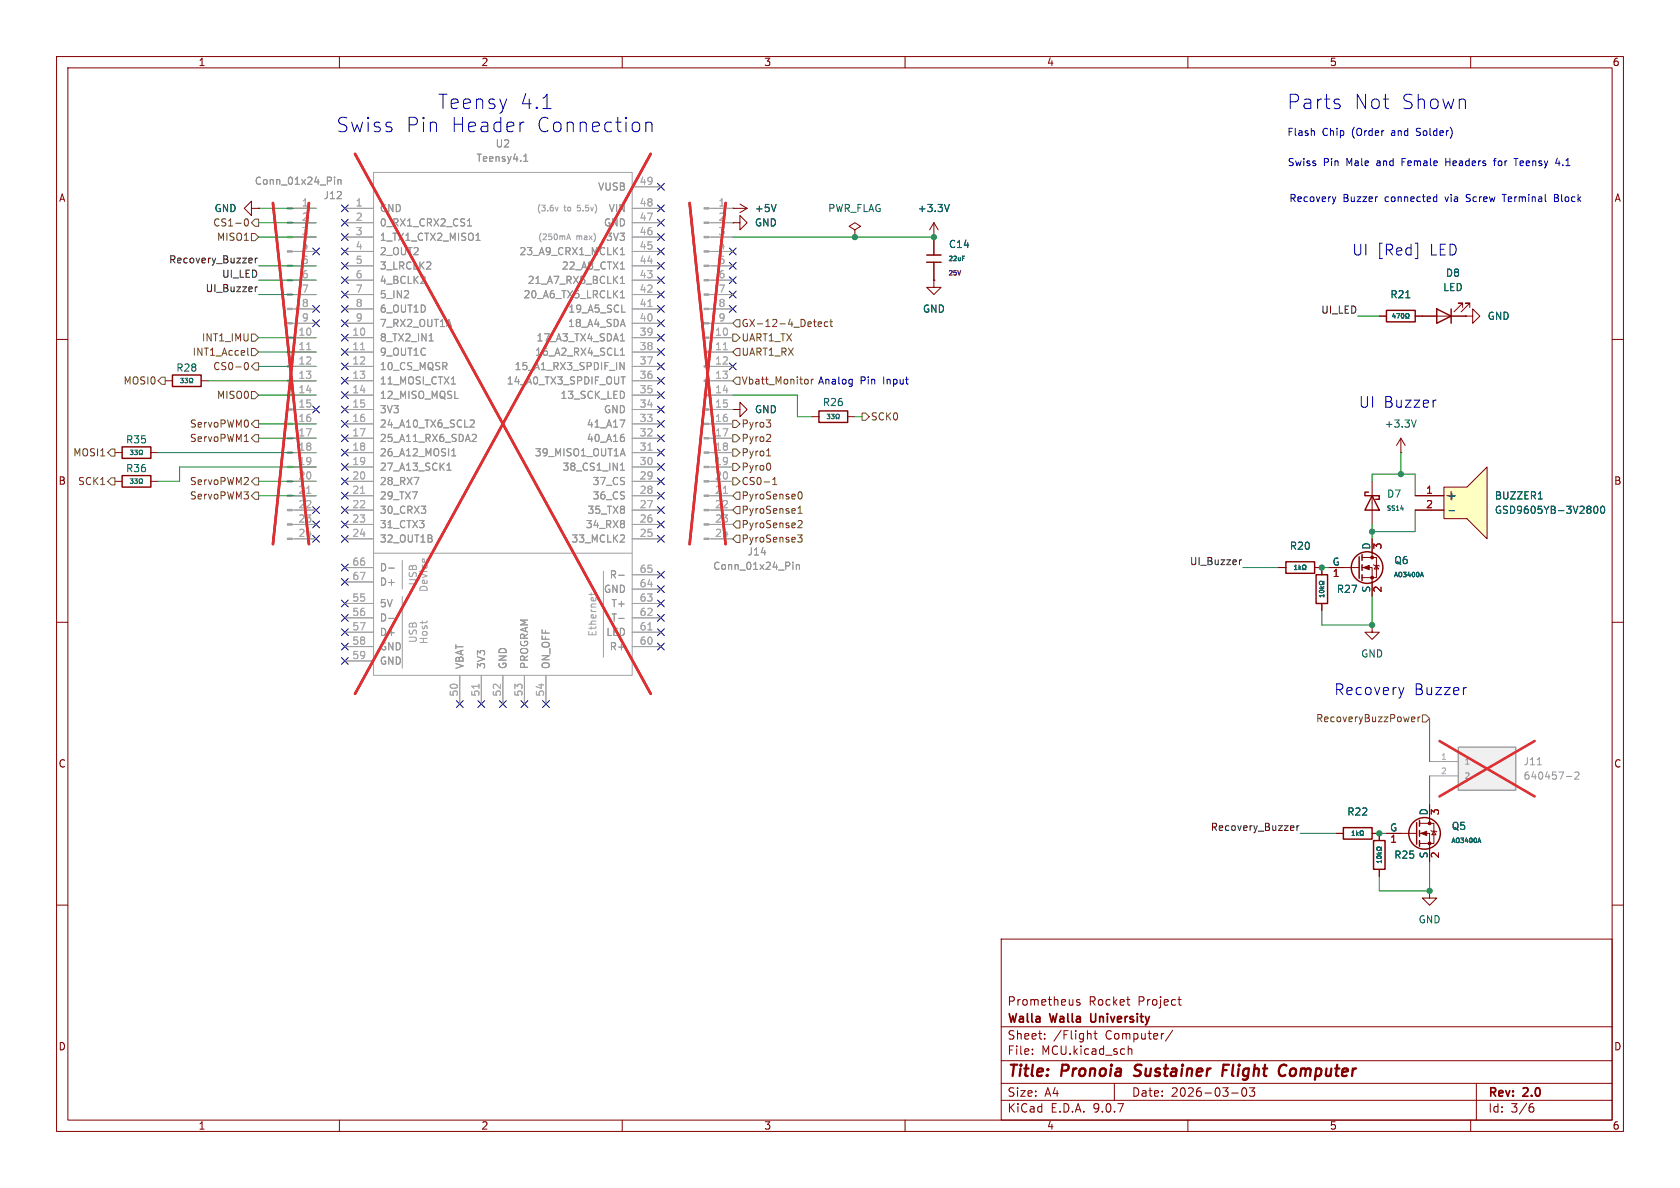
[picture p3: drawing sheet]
<svg xmlns="http://www.w3.org/2000/svg" width="297mm" height="210mm" viewBox="0 0 297 210" stroke-linecap="round" stroke-linejoin="round" font-family="sans-serif">
<g fill="none" stroke="#840000" stroke-width=".18">
<path d="M10 10h277v190h-277zM12 12h273v186h-273zM60 10v2M110 10v2M160 10v2M210 10v2M260 10v2M165.1 39.4l-.8 1.2M165.1 39.4l.8 1.2M165.1 39.4v5.7M165.1 49.5v1.3h1.3l-1.3 1.3-1.3-1.3h1.3M165.1 49.5h.1"/>
<path d="M165.1 41.9h.1M165.1 46.4v3.1M243.8 55.9h1.3M250.2 55.9h8.9M258.6 54.4v-.8h-.8h.8l-1.6 1.5M259.1 55.9h1.2v-1.3l1.3 1.3-1.3 1.3v-1.3M259.1 55.9h.1M259.8 54.4v-.8h-.7h.7l-1.5 1.5M10 60h2M29.2 67.3h1.3M35.6 67.3h1.2M143.5 73.7h1.3"/>
<path d="M149.9 73.7h1.2M285 60h2M20.3 80h1.3M26.7 80h1.2M242.6 85.1v7.6M10 110h2M242.6 110.5v1.3h1.2l-1.2 1.2-1.3-1.2h1.3M242.6 110.5h.1M285 110h2M10 160h2M177 166h108v32h-108zM190.9 176.8l-.4-.1-.2 .2 .1 .2 .5 .2v.3h-.6"/>
<path d="M199.2 176.7h.5M199.6 177.7h.1M208.2 176.7h.6M208.5 176.2v1.3l.3 .2M285 160h2M60 198v2M110 198v2M160 198v2M177 194.5h108M177 191.5h108M177 187.5h108M177 181.5h108"/>
<path d="M182.5 186.3v.1M182.5 185.5v.1M184.7 183.6v.1M184.7 182.8v.1M192.5 182.7h.2l.2 .2v.8M193.4 182.7h.6M193.6 182.2v1.3l.4 .2M197 191.5v3M199.5 184.9v1.5M199.5 185.5l.2-.1 .3 .1 .1 .9M207.3 182.1l-1.3 2M210 198v2"/>
<path d="M217.7 193.2h1.2M219.7 192.4a.81 .81 0 0 0 .3 1.4l.2-.1 .2-.5-.2-.8M221.8 192.3l-.5 .6 .4 .1v.7l-.2 .1h-.4l-.2-.1M260 198v2M261 191.5v6.5M270.6 195.7h.4l.2 .3-.1 .5-.5 .1M271 195.1l-.4 .1"/>
</g>
<path d="M200.5 190.1l.2 .1M200.8 188.4l-.2 .4 .1 .2M216.2 189.2h.7M217.3 188.2h-1l-.2 2M227.2 190a.73 .73 0 0 1-.8 .1M227.4 188.4a.69 .69 0 0 0-1 .1" fill="none" stroke="#840000" stroke-width=".4"/>
<path d="M192.8 179.2l.1 1.3" fill="none" stroke="#840000" stroke-width=".3"/>
<g fill="#a1a1a1" stroke="#a1a1a1" stroke-width=".18">
<path d="M124.5 36.7h.8v.3h-.8z"/>
<path d="M124.5 39.2h.8v.3h-.8z"/>
<path d="M124.5 41.8h.8v.2h-.8z"/>
<path d="M124.5 44.3h.8v.3h-.8z"/>
<path d="M124.5 46.9h.8v.2h-.8z"/>
<path d="M124.5 49.4h.8v.3h-.8z"/>
<path d="M124.5 51.9h.8v.3h-.8z"/>
<path d="M124.5 54.5h.8v.2h-.8z"/>
<path d="M124.5 57h.8v.3h-.8z"/>
<path d="M124.5 59.6h.8v.2h-.8z"/>
<path d="M124.5 62.1h.8v.3h-.8z"/>
<path d="M124.5 64.6h.8v.3h-.8z"/>
<path d="M124.5 67.2h.8v.2h-.8z"/>
<path d="M124.5 69.7h.8v.3h-.8z"/>
<path d="M124.5 72.3h.8v.2h-.8z"/>
<path d="M124.5 74.8h.8v.3h-.8z"/>
<path d="M124.5 77.3h.8v.3h-.8z"/>
<path d="M124.5 79.9h.8v.2h-.8z"/>
<path d="M124.5 82.4h.8v.3h-.8z"/>
<path d="M124.5 85h.8v.2h-.8z"/>
<path d="M124.5 87.5h.8v.3h-.8z"/>
<path d="M124.5 90h.8v.3h-.8z"/>
<path d="M124.5 92.6h.8v.2h-.8z"/>
<path d="M124.5 95.1h.8v.3h-.8z"/>
<path d="M50.8 36.7h.9v.3h-.9z"/>
<path d="M50.8 39.2h.9v.3h-.9z"/>
<path d="M50.8 41.8h.9v.2h-.9z"/>
<path d="M50.8 44.3h.9v.3h-.9z"/>
<path d="M50.8 46.9h.9v.2h-.9z"/>
<path d="M50.8 49.4h.9v.3h-.9z"/>
<path d="M50.8 51.9h.9v.3h-.9z"/>
<path d="M50.8 54.5h.9v.2h-.9z"/>
<path d="M50.8 57h.9v.3h-.9z"/>
<path d="M50.8 59.6h.9v.2h-.9z"/>
<path d="M50.8 62.1h.9v.3h-.9z"/>
<path d="M50.8 64.6h.9v.3h-.9z"/>
<path d="M50.8 67.2h.9v.2h-.9z"/>
<path d="M50.8 69.7h.9v.3h-.9z"/>
<path d="M50.8 72.3h.9v.2h-.9z"/>
<path d="M50.8 74.8h.9v.3h-.9z"/>
<path d="M50.8 77.3h.9v.3h-.9z"/>
<path d="M50.8 79.9h.9v.2h-.9z"/>
<path d="M50.8 82.4h.9v.3h-.9z"/>
<path d="M50.8 85h.9v.2h-.9z"/>
<path d="M50.8 87.5h.9v.3h-.9z"/>
<path d="M50.8 90h.9v.3h-.9z"/>
<path d="M50.8 92.6h.9v.2h-.9z"/>
<path d="M50.8 95.1h.9v.3h-.9z"/>
</g>
<g fill="none" stroke="#a1a1a1" stroke-width=".18">
<path d="M51.7 36.8h4.2M51.7 39.4h4.2M61 36.8h5M61 39.4h5M66 30.5h45.8v88.9h-45.8zM98.7 36.6l-.3 .7M111.8 36.8h5M111.8 39.4h5M111.8 33h5M125.3 36.8h4.2M125.3 39.4h4.2M51.7 41.9h4.2"/>
<path d="M51.7 44.5h4.2M51.7 47h4.2M51.7 49.5h4.2M51.7 52.1h4.2M51.7 54.6h4.2M51.7 57.2h4.2M51.7 59.7h4.2M61 41.9h5M61 44.5h5M61 47h5M61 49.5h5M61 52.1h5"/>
<path d="M61 54.6h5M61 57.2h5M61 59.7h5M100.2 42.4l.3-1 .4 1M100.3 42.1h.5M111.8 41.9h5M111.8 44.5h5M111.8 47h5M111.8 49.5h5M111.8 52.1h5M111.8 54.6h5M111.8 57.2h5"/>
<path d="M111.8 59.7h5M125.3 41.9h4.2M125.3 44.5h4.2M125.3 47h4.2M125.3 49.5h4.2M125.3 52.1h4.2M125.3 54.6h4.2M125.3 57.2h4.2M125.3 59.7h4.2M51.7 62.2h4.2M51.7 64.8h4.2M51.7 67.3h4.2"/>
<path d="M51.7 69.9h4.2M51.7 72.4h4.2M51.7 74.9h4.2M51.7 77.5h4.2M61 62.2h5M61 64.8h5M61 67.3h5M61 69.9h5M61 72.4h5M61 74.9h5M61 77.5h5M111.8 62.2h5"/>
<path d="M111.8 64.8h5M111.8 67.3h5M111.8 69.9h5M111.8 72.4h5M111.8 74.9h5M111.8 77.5h5M125.3 62.2h4.2M125.3 64.8h4.2M125.3 67.3h4.2M125.3 69.9h4.2M125.3 72.4h4.2M125.3 74.9h4.2"/>
<path d="M125.3 77.5h4.2M51.7 80h4.2M51.7 82.6h4.2M51.7 85.1h4.2M51.7 87.6h4.2M51.7 90.2h4.2M51.7 92.7h4.2M51.7 95.3h4.2M61 80h5M61 82.6h5M61 85.1h5M61 87.6h5"/>
<path d="M61 90.2h5M61 92.7h5M61 95.3h5M66 97.8h45.8M71.1 99.1v5M74.7 98.8h.3l.1 .6M111.8 80h5M111.8 82.6h5M111.8 85.1h5M111.8 87.6h5M111.8 90.2h5M111.8 92.7h5"/>
<path d="M111.8 95.3h5M125.3 80h4.2M125.3 82.6h4.2M125.3 85.1h4.2M125.3 87.6h4.2M125.3 90.2h4.2M125.3 92.7h4.2M125.3 95.3h4.2M61 100.3h5M61 102.9h5M61 106.7h5M61 109.2h5"/>
<path d="M61 111.8h5M61 114.3h5M61 116.8h5M71.1 105.4v12.7M81.3 119.4v5.1M85.1 119.4v5.1M88.9 119.4v5.1M92.7 119.4v5.1M96.5 119.4v5.1M104.5 104.8v.5M105.4 104.8l-.2 .3h-1.1M106.7 101v15.2"/>
<path d="M111.8 106.7h5M111.8 109.2h5M111.8 111.8h5M111.8 114.3h5M111.8 101.6h5M111.8 104.1h5"/>
</g>
<path d="M114.5 54.2h.8M54.2 61.8h.7M63.7 61.8h.8M114.5 79.6h.8M127.9 61.8h.7M54.2 87.2h.7M63.7 87.2h.8M127.9 87.2h.7M114.5 111.3h.8M84.7 121v.7" fill="none" stroke="#aaa" stroke-width=".18"/>
<g fill="none" stroke="#989898" stroke-width=".18">
<path d="M59.1 31.3v.1M59.1 31.7v.9M59.7 31.7v.9M59.7 31.9l.2-.2 .3 .1 .1 .8M82.6 39.9h.8M82.8 39l.2-.3v1.2M92.6 28.5h.7M92.6 27.6l.4-.4v1.3M84.1 42.5h.8M109.7 45h.7M109.7 44.1l.3-.3v1.2M109.7 49.2l.3-.4v1.3"/>
<path d="M109.7 51.7l.3-.3v1.2M109.7 47.6h.7M109.7 50.1h.7M109.7 52.6h.7M109.9 55.2h.6M109.9 59.2l.1-.2v1.3M75.9 60.3h.7M79.8 67.9h.7M79.9 79.7l.3-.4v1.3M83.3 74.2l.4 .1 .1 .3-.7 .9h.7M83.7 76.8h.4l.1 .3-.8 .9h.8M109.6 64.1l.7 1.2v-1.2"/>
<path d="M109.6 74.2h.9l-.6 1.3M109.7 60.3h.7M109.7 61.9l.3-.4v1.3M109.7 62.8h.7M109.8 66.6h.7M110.1 79.3l.4 1.3M110.3 77.3l.1 .2-.1 .5M73.2 84.4h.9l-.6 1.3M79 83.1h.7M79 82.2l.4-.3v1.2M79.9 80.6h.7M109.7 83.1h.7"/>
<path d="M109.7 82.2l.3-.3v1.2M109.8 80.2h.6M110.3 94.6l.1 .2-.1 .3-.7 .7h.8M140.2 99.4v.1M140.2 99.8v.9M140.8 99.8v.9M140.8 99.9l.2-.1 .3 .1v.8M68.7 100.4h1M68.7 109.3h1M109.4 109.3h.9M109.4 101.7h.9"/>
</g>
<path d="M48.3 35.9l6.3 60.3M54.6 35.9l-6.3 60.3M62.8 27.2l52.2 95.5M115 27.2l-52.2 95.5M121.9 35.9l6.4 60.3M128.3 35.9l-6.4 60.3" fill="none" stroke="#e12e31" stroke-width=".46"/>
<path d="M163.8 45.1h2.6M163.8 46.4h2.6M245.1 54.9h5.1v2h-5.1zM254 54.6l2.5 1.3-2.5 1.3zM256.5 54.6v2.6M21.6 79h5.1v2h-5.1zM30.5 66.3h5.1v2h-5.1zM144.8 72.6h5.1v2.1h-5.1zM241.9 87h-.6v.6h2.5v.7h-.6M242.6 87.6l1.2 2.6h-2.5z" fill="none" stroke="#840000" stroke-width=".25"/>
<g fill="none" stroke="#006464" stroke-width=".18">
<path d="M167.8 36.1l-.4 1.3M170.1 45.3h.4M246.4 55.4l-.2 .6h.5M246.6 55.7v.5M246.9 55.4h.6l-.4 .8M247.8 55.5l.1-.1a.39 .39 0 0 1 .3 .5 .39 .39 0 0 1-.4 .3l-.1-.3zM248.5 56.2h.2v-.1a.34 .34 0 0 1-.2-.5 .34 .34 0 0 1 .5-.1l.1 .4-.2 .3h.2M248.5 52.6h.8M23 79.6h.5l-.2 .3 .2 .1v.3h-.5M23.8 79.6h.5l-.3 .3 .2 .1v.3h-.4M31.9 66.9h.5l-.3 .3 .3 .1v.3h-.5M32.7 66.9h.5l-.3 .3 .2 .1v.3h-.4"/>
<path d="M33.5 67.7h.2v-.2a.34 .34 0 0 1-.2-.4 .34 .34 0 0 1 .5-.2l.1 .4-.2 .4h.2M146.2 73.2h.5l-.3 .3 .3 .1v.3h-.5M147 73.2h.5l-.3 .3 .2 .1v.3h-.4M147.8 74h.2v-.1a.34 .34 0 0 1-.2-.5 .34 .34 0 0 1 .5-.1l.1 .3-.2 .4h.2M24.6 80.4h.2v-.2a.34 .34 0 0 1-.2-.4 .34 .34 0 0 1 .5-.2l.1 .4-.2 .4h.2M247.6 89.9h.5"/>
</g>
<path d="M255.3 86.1h4l3.6-3.5v12.7l-3.6-3.6h-4z" fill="#ffffc2"/>
<g fill="none" stroke="#840000" stroke-width=".18">
<path d="M44.4 36.8v-1.2l-1.2 1.2 1.2 1.3v-1.3h1.3M45.7 36.8h.1M129.5 36.8h.1M129.5 39.4h1.3v-1.3l1.3 1.3-1.3 1.2v-1.2M129.5 39.4h.1M129.5 36.8h2.6M130.8 36.1l1.3 .7M132.1 36.8l-1.3 .8M240.8 98.6h2.5v3.5h-2.5M242.6 95.3v3.3M242.8 99.8l.2 .1h.7l.1 .2M243.3 99.9l.4 .7h-.7z"/>
<path d="M250.2 90.2h5.1M250.2 87.6h5.1M255.3 86.1h4l3.6-3.5v12.7l-3.6-3.6h-4zM256.5 86.9v1.5M226.1 100.3h1.2M232.4 100.3h1.3v1.3M233.7 106.7v1.3M234.9 100.3h5.4M240.8 100.3h1.8v5.1M236.2 147.3h1.3M242.6 147.3h1.2v1.3M243.8 153.7v1.2"/>
<path d="M252.7 157.5v1.3h1.3l-1.3 1.2-1.2-1.2h1.2M252.7 157.5h.1"/>
</g>
<g fill="none" stroke="#006464" stroke-width=".18">
<path d="M137.2 36.1l-.4 1.3M229.7 99.9v.8M256.2 90.3h.9M272 88.2h.7M281.9 89.6l.2-.1a.68 .68 0 0 1 .4 .6 .68 .68 0 0 1-.4 .6l-.2-.1-.2-.3zM283.1 89.6l.2-.1a.68 .68 0 0 1 .4 .6 .68 .68 0 0 1-.4 .6l-.2-.1-.1-.3zM228.9 100.7h.4M228.9 100.1l.2-.2v.8M229.7 100.4l.3 .3M230 100.2l-.3 .3M230.3 100.7h.2v-.2a.34 .34 0 0 1-.2-.4 .34 .34 0 0 1 .5-.2l.1 .4-.2 .4h.2M233.2 104h.8"/>
<path d="M233.3 104.4a.39 .39 0 0 1 .4-.1 .39 .39 0 0 1 .3 .4 .39 .39 0 0 1-.4 .1 .39 .39 0 0 1-.3-.4zM233.5 103.7l.3 .3M234 102.7v.2h-.1a.34 .34 0 0 0-.5-.1 .34 .34 0 0 0-.1 .4l.4 .2 .3-.2v.2M234 105.1v.4M234 105.3h-.8l.3 .2M234 103.7l-.3 .2M251.2 101.7h.4M251.4 101.2l.2 .8M239 147.7h.5M239 147.1l.2-.2v.8M239.8 146.9v.8M239.9 147.4l.2 .3"/>
<path d="M240.1 147.1l-.3 .4M240.4 147.7h.2v-.2a.34 .34 0 0 1-.2-.4 .34 .34 0 0 1 .5-.2l.1 .4-.2 .4h.2M243.4 151h.8M243.4 151.4a.39 .39 0 0 1 .5-.2 .39 .39 0 0 1 .3 .4 .39 .39 0 0 1-.5 .2 .39 .39 0 0 1-.3-.4zM243.7 150.7l.3 .3M244.2 149.7v.2h-.2a.34 .34 0 0 0-.4-.1 .34 .34 0 0 0-.2 .4l.4 .1 .4-.1v.1M244.2 152.1v.4M244.2 152.3h-.8l.2 .2M244.2 150.7l-.3 .2"/>
</g>
<g fill="none" stroke="#840000" stroke-width=".25">
<path d="M227.3 99.3h5.1v2h-5.1zM240.3 98.4v3.8M240.8 98v1.1M240.8 99.8v1M232.7 101.6h2v5.1h-2zM240.8 101.6v1M237.5 146.3h5.1v2h-5.1zM242.8 148.6h2.1v5.1h-2.1z"/>
<circle cx="241.7" cy="100.3" r="2.79"/>
</g>
<g fill="#840000" stroke="#840000" stroke-width=".18">
<path d="M241 100.3l1.1-.4v.8z"/>
<circle cx="242.6" cy="98.6" r=".25"/>
<circle cx="242.6" cy="102.1" r=".25"/>
</g>
<path d="M257.8 132.1h10.2v7.6h-10.2z" fill="#f0f0f0"/>
<path d="M257.8 132.1h10.2v7.6h-10.2z" fill="none" stroke="#a1a1a1" stroke-width=".25"/>
<g fill="none" stroke="#a1a1a1" stroke-width=".18">
<path d="M52.1 36.8h3.8M52.1 39.4h3.8M61 36.8h5M61 39.4h5M111.8 33h5M111.8 36.8h5M111.8 39.4h5M125.7 36.8h3.8M125.7 39.4h3.8M52.1 47h3.8M52.1 49.5h3.8M52.1 52.1h3.8"/>
<path d="M52.1 54.6h3.8M52.1 57.2h3.8M52.1 59.7h3.8M52.1 41.9h3.8M52.1 44.5h3.8M61 47h5M61 49.5h5M61 52.1h5M61 54.6h5M61 57.2h5M61 59.7h5M61 41.9h5"/>
<path d="M61 44.5h5M111.8 47h5M111.8 49.5h5M111.8 52.1h5M111.8 54.6h5M111.8 57.2h5M111.8 59.7h5M111.8 41.9h5M111.8 44.5h5M125.7 47h3.8M125.7 49.5h3.8M125.7 52.1h3.8"/>
<path d="M125.7 54.6h3.8M125.7 57.2h3.8M125.7 59.7h3.8M125.7 41.9h3.8M125.7 44.5h3.8M52.1 62.2h3.8M52.1 64.8h3.8M52.1 67.3h3.8M52.1 69.9h3.8M52.1 72.4h3.8M52.1 74.9h3.8M52.1 77.5h3.8"/>
<path d="M61 62.2h5M61 64.8h5M61 67.3h5M61 69.9h5M61 72.4h5M61 74.9h5M61 77.5h5M111.8 62.2h5M111.8 64.8h5M111.8 67.3h5M111.8 69.9h5M111.8 72.4h5"/>
<path d="M111.8 74.9h5M111.8 77.5h5M125.7 62.2h3.8M125.7 64.8h3.8M125.7 67.3h3.8M125.7 69.9h3.8M125.7 72.4h3.8M125.7 74.9h3.8M125.7 77.5h3.8M52.1 80h3.8M52.1 82.6h3.8M52.1 85.1h3.8"/>
<path d="M52.1 87.6h3.8M52.1 90.2h3.8M52.1 92.7h3.8M52.1 95.3h3.8M61 80h5M61 82.6h5M61 85.1h5M61 87.6h5M61 90.2h5M61 92.7h5M61 95.3h5M111.8 80h5"/>
<path d="M111.8 82.6h5M111.8 85.1h5M111.8 87.6h5M111.8 90.2h5M111.8 92.7h5M111.8 95.3h5M125.7 80h3.8M125.7 82.6h3.8M125.7 85.1h3.8M125.7 87.6h3.8M125.7 90.2h3.8M125.7 92.7h3.8"/>
<path d="M125.7 95.3h3.8M61 100.3h5M61 102.9h5M61 106.7h5M61 109.2h5M61 111.8h5M61 114.3h5M61 116.8h5M81.3 119.4v5.1M85.1 119.4v5.1M88.9 119.4v5.1M92.7 119.4v5.1"/>
<path d="M96.5 119.4v5.1M111.8 106.7h5M111.8 109.2h5M111.8 111.8h5M111.8 114.3h5M111.8 101.6h5M111.8 104.1h5M252.7 134.6h5.1M252.7 137.2h5.1"/>
</g>
<g fill="none" stroke="#989898" stroke-width=".18">
<path d="M59.1 31.3v.1M59.1 31.7v.9M59.7 31.7v.9M59.7 31.9l.2-.2 .3 .1 .1 .8M82.6 39.9h.8M82.8 39l.2-.3v1.2M92.6 28.5h.7M92.6 27.6l.4-.4v1.3M84.1 42.5h.8M109.7 45h.7M109.7 44.1l.3-.3v1.2M109.7 49.2l.3-.4v1.3"/>
<path d="M109.7 51.7l.3-.3v1.2M109.7 47.6h.7M109.7 50.1h.7M109.7 52.6h.7M109.9 55.2h.6M109.9 59.2l.1-.2v1.3M75.9 60.3h.7M79.8 67.9h.7M79.9 79.7l.3-.4v1.3M83.3 74.2l.4 .1 .1 .3-.7 .9h.7M83.7 76.8h.4l.1 .3-.8 .9h.8M109.6 64.1l.7 1.2v-1.2"/>
<path d="M109.6 74.2h.9l-.6 1.3M109.7 60.3h.7M109.7 61.9l.3-.4v1.3M109.7 62.8h.7M109.8 66.6h.7M110.1 79.3l.4 1.3M110.3 77.3l.1 .2-.1 .5M73.2 84.4h.9l-.6 1.3M79 83.1h.7M79 82.2l.4-.3v1.2M79.9 80.6h.7M109.7 83.1h.7"/>
<path d="M109.7 82.2l.3-.3v1.2M109.8 80.2h.6M110.3 94.6l.1 .2-.1 .3-.7 .7h.8M140.2 99.4v.1M140.2 99.8v.9M140.8 99.8v.9M140.8 99.9l.2-.1 .3 .1v.8M68.7 100.4h1M68.7 109.3h1M109.4 109.3h.9M109.4 101.7h.9M271.8 135.2h.7"/>
<path d="M276.9 137.3h1M278.4 136.6l.5-.1 .2 .3-.7 .9h.7"/>
</g>
<path d="M48.3 35.9l6.3 60.3M54.6 35.9l-6.3 60.3M62.8 27.2l52.2 95.5M115 27.2l-52.2 95.5M121.9 35.9l6.4 60.3M128.3 35.9l-6.4 60.3M254.5 131l16.8 9.8M271.3 131l-16.8 9.8" fill="none" stroke="#e12e31" stroke-width=".46"/>
<g fill="none" stroke="#840000" stroke-width=".25">
<path d="M21.6 84.1h5.1v2h-5.1zM250.4 145.4v3.8M251 145v1.1M251 146.8v1M251 148.6v1"/>
<circle cx="251.8" cy="147.3" r="2.79"/>
</g>
<g fill="none" stroke="#840000" stroke-width=".18">
<path d="M45.7 36.8h.1M129.5 36.8h.1M129.5 39.4h.1M151.1 40.6l1-.6-1-.6-1 .6 1 .6v1.3M151.1 41.9h.1M165.1 41.9h.1M165.1 49.5h.1M165.1 41.9v3.2M165.1 46.4v3.1M243.8 55.9h1.3M250.2 55.9h3.8M256.5 55.9h2.6"/>
<path d="M259.1 55.9h.1M129.5 72.4h1.3v-1.3l1.3 1.3-1.3 1.3v-1.3M129.5 72.4h.1M247.6 77.5l-.7 1.2M247.6 77.5l.8 1.2M247.6 77.5v2.5M20.3 85.1h1.3M26.7 85.1h1.2M242.6 95.3v2.5M247.6 80h.1M250.2 90.2h5.1M250.2 87.6h5.1"/>
<path d="M226.1 100.3h1.2M232.4 100.3h1.3v1.3M233.7 106.7v1.3M234.9 100.3h2.6M242.6 102.9v2.5M236.2 147.3h1.3M242.6 147.3h1.2v1.3M243.8 153.7v1.2M245.1 147.3h5.3M251 145.5h2.5v3.6h-2.5M251 147.3h1.7v5.1M252.7 142.2v3.3"/>
<path d="M253 146.8l.1 .1h.8l.1 .2M253.5 146.9l.4 .7h-.8z"/>
</g>
<g fill="#840000" stroke="#840000" stroke-width=".18">
<path d="M251.2 147.3l1-.4v.8z"/>
<circle cx="252.7" cy="145.5" r=".25"/>
<circle cx="252.7" cy="149.1" r=".25"/>
</g>
<g fill="none" stroke="#006464" stroke-width=".18">
<path d="M137.2 36.1l-.4 1.3M167.8 36.1l-.4 1.3M170.1 45.3h.4M246.4 55.4l-.2 .6h.5M246.6 55.7v.5M246.9 55.4h.6l-.4 .8M247.8 55.5l.1-.1a.39 .39 0 0 1 .3 .5 .39 .39 0 0 1-.4 .3l-.1-.3zM248.5 56.2h.2v-.1a.34 .34 0 0 1-.2-.5 .34 .34 0 0 1 .5-.1l.1 .4-.2 .3h.2M248.5 52.6h.8M250.4 74.2l-.5 1.3M23 84.7h.5l-.2 .3h.2v.4h-.5M23.8 84.7h.5l-.3 .3h.2v.4h-.4"/>
<path d="M24.6 85.5h.2v-.2a.34 .34 0 0 1-.2-.5 .34 .34 0 0 1 .5-.1l.1 .4-.2 .4h.2M229.7 99.9v.8M256.2 90.3h.9M272 88.2h.7M281.9 89.6l.2-.1a.68 .68 0 0 1 .4 .6 .68 .68 0 0 1-.4 .6l-.2-.1-.2-.3zM283.1 89.6l.2-.1a.68 .68 0 0 1 .4 .6 .68 .68 0 0 1-.4 .6l-.2-.1-.1-.3zM228.9 100.7h.4M228.9 100.1l.2-.2v.8M229.7 100.4l.3 .3M230 100.2l-.3 .3M230.3 100.7h.2v-.2a.34 .34 0 0 1-.2-.4 .34 .34 0 0 1 .5-.2l.1 .4-.2 .4h.2M233.2 104h.8"/>
<path d="M233.3 104.4a.39 .39 0 0 1 .4-.1 .39 .39 0 0 1 .3 .4 .39 .39 0 0 1-.4 .1 .39 .39 0 0 1-.3-.4zM233.5 103.7l.3 .3M234 102.7v.2h-.1a.34 .34 0 0 0-.5-.1 .34 .34 0 0 0-.1 .4l.4 .2 .3-.2v.2M234 105.1v.4M234 105.3h-.8l.3 .2M234 103.7l-.3 .2M251.2 101.7h.4M251.4 101.2l.2 .8M239 147.7h.5M239 147.1l.2-.2v.8M239.8 146.9v.8M239.9 147.4l.2 .3"/>
<path d="M240.1 147.1l-.3 .4M240.4 147.7h.2v-.2a.34 .34 0 0 1-.2-.4 .34 .34 0 0 1 .5-.2l.1 .4-.2 .4h.2M243.4 151h.8M243.4 151.4a.39 .39 0 0 1 .5-.2 .39 .39 0 0 1 .3 .4 .39 .39 0 0 1-.5 .2 .39 .39 0 0 1-.3-.4zM243.7 150.7l.3 .3M244.2 149.7v.2h-.2a.34 .34 0 0 0-.4-.1 .34 .34 0 0 0-.2 .4l.4 .1 .4-.1v.1M244.2 152.1v.4M244.2 152.3h-.8l.2 .2M244.2 150.7l-.3 .2M261.3 148.7h.4M261.5 148.2l.3 .8"/>
</g>
<g fill="none" stroke="#725600" stroke-width=".18">
<path d="M43.4 38.7h.1a.68 .68 0 0 1 .4 .6 .68 .68 0 0 1-.4 .6 .84 .84 0 0 1-.1-1.2zM44.4 39.4l.7-.7h.6v1.3h-.6zM44.4 41.3h.7l.6 .6-.6 .6h-.7zM44.4 59.1h.7l.6 .6-.6 .6h-.7zM129.5 59.1h.7l.6 .6-.6 .6h-.7zM130.2 56.5h.6v1.3h-.6l-.7-.6zM144.6 57.3l.7-.1-.1-.3h-.4l-.2 .2 .1 .6h.5M146.3 56.9h-.3l-.3 .2 .2 .6h.4M146.7 56.9h.5M146.9 56.5v1l.3 .2M27.9 67.3l.7-.6h.6v1.2h-.6zM43.2 78h.7"/>
<path d="M43.4 64.1h.1a.68 .68 0 0 1 .4 .6 .68 .68 0 0 1-.4 .6 .84 .84 0 0 1-.1-1.2zM43.8 61.5v1.1l.2 .2M44.4 77.5l.7-.7h.6v1.3h-.6zM44.4 69.2h.7l.6 .7-.6 .6h-.7zM44.4 61.6h.7l.6 .6-.6 .7h-.7zM44.4 64.8l.7-.7h.6v1.3h-.6zM45.1 74.3h.6v1.3h-.6l-.7-.7zM129.5 74.3h.7l.6 .6-.6 .7h-.7zM129.5 76.8h.7l.6 .7-.6 .6h-.7zM129.5 79.4h.7l.6 .6-.6 .6h-.7zM130.2 66.7h.6v1.2h-.6l-.7-.6zM130.2 61.6h.6v1.3h-.6l-.7-.7z"/>
<path d="M135.5 74.2h.7l-.4 .5M136.1 74.8l.1 .2-.1 .4M136.1 76.8l.1 .2v.3l-.7 .7h.7M142.5 67l.3 .1 .1 .2-.1 .5-.3 .1M143.4 67v.9M143.8 67l-.4 .3M152.4 73h.6l.7 .7-.7 .6h-.6zM19 80l.7-.6h.6v1.2h-.6zM19 85.1l.7-.6h.6v1.2h-.6zM45.1 87h.6v1.3h-.6l-.7-.7zM45.1 84.5h.6v1.2h-.6l-.7-.6zM129.5 81.9h.7l.6 .7-.6 .6h-.7z"/>
<path d="M129.5 84.5h.7l.6 .6-.6 .6h-.7zM130.2 89.5h.6v1.3h-.6l-.7-.6zM130.2 92.1h.6v1.2h-.6l-.7-.6zM130.2 94.6h.6v1.3h-.6l-.7-.6zM130.2 87h.6v1.3h-.6l-.7-.7zM135.5 80.6h.7M136.1 82l.1 .3-.1 .7M136.6 85.7h.7M136.6 84.8l.4-.4v1.3M141 94.6h.8l-.4 .4 .3 .2v.5l-.1 .1h-.5M141.1 90.7h.7M141.1 89.8l.3-.3v1.2"/>
<path d="M141.1 92.1l.5-.1 .2 .4-.8 .9h.8M141.1 87.2l.3-.3a.68 .68 0 0 1 .4 .7 .68 .68 0 0 1-.4 .6l-.3-.2M249.5 127.4l.2 .2 .4-.1M249.5 126.9l.2-.2h.3l.1 .2v.1l-.6 .2M250.7 126.7v.9M251 126.7l-.3 .3M251.5 126.4h.6l.6 .6-.6 .6h-.6z"/>
</g>
<path d="M44.2 45.6l.3 .1 .1 .2-.6 .2M44.5 46.4l-.3 .1M45.1 45.6v.9M45.5 45.6l-.4 .3M45.5 50.7l-.4 .3M219.5 99l-.4 .2M228.3 146h.4v.3l-.6 .1M228.7 146.7l-.4 .1M229.3 146v.8M229.6 146l-.3 .2" fill="none" stroke="#0f0f0f" stroke-width=".18"/>
<g fill="none" stroke="#009600" stroke-width=".18">
<path d="M45.7 39.4h10.2M45.7 36.8h10.2M45.7 41.9h10.2M45.7 47h10.2M45.7 59.7h10.2M45.7 52.1h10.2M45.7 49.5h10.2M129.5 41.9h35.6M240 55.9h3.8M36.8 67.3h19.1M45.7 74.9h10.2M45.7 77.5h10.2"/>
<path d="M45.7 64.8h10.2M45.7 69.9h10.2M45.7 62.2h10.2M129.5 69.9h11.5v3.8h2.5M151.1 73.7h1.3M27.9 80h28M45.7 85.1h10.2M45.7 87.6h10.2M55.9 82.6h-24.2v2.5h-3.8M242.6 85.1v-1.3h7.6v3.8M242.6 92.7v2.6M247.6 80v3.8"/>
<path d="M250.2 90.2v3.8h-7.6M219.7 100.3h6.4M233.7 100.3h1.2M242.6 105.4v5.1h-8.9v-2.5M252.7 127v7.6M252.7 137.2v5M229.9 147.3h6.3M243.8 147.3h1.3M252.7 152.4v5.1h-8.9v-2.6"/>
</g>
<g fill="none" stroke="#000084" stroke-width=".18">
<path d="M60.4 36.2l1.2 1.2M60.4 38.8l1.2 1.2M61.6 36.2l-1.2 1.2M61.6 38.8l-1.2 1.2M116.2 32.4l1.2 1.2M116.2 36.2l1.2 1.2M116.2 38.8l1.2 1.2M117.4 32.4l-1.2 1.2M117.4 38.8l-1.2 1.2M117.4 36.2l-1.2 1.2M55.3 54l1.2 1.2M55.3 43.8l1.2 1.3"/>
<path d="M55.3 56.5l1.2 1.3M56.5 54l-1.2 1.2M56.5 43.8l-1.2 1.3M56.5 56.5l-1.2 1.3M60.4 59.1l1.2 1.2M60.4 41.3l1.2 1.2M60.4 56.5l1.2 1.3M60.4 51.5l1.2 1.2M60.4 48.9l1.2 1.2M60.4 43.8l1.2 1.3M60.4 54l1.2 1.2M60.4 46.4l1.2 1.2"/>
<path d="M61.6 48.9l-1.2 1.2M61.6 41.3l-1.2 1.2M61.6 51.5l-1.2 1.2M61.6 59.1l-1.2 1.2M61.6 56.5l-1.2 1.3M61.6 43.8l-1.2 1.3M61.6 54l-1.2 1.2M61.6 46.4l-1.2 1.2M116.2 51.5l1.2 1.2M116.2 59.1l1.2 1.2M116.2 56.5l1.2 1.3M116.2 48.9l1.2 1.2"/>
<path d="M116.2 54l1.2 1.2M116.2 41.3l1.2 1.2M116.2 46.4l1.2 1.2M116.2 43.8l1.2 1.3M117.4 46.4l-1.2 1.2M117.4 59.1l-1.2 1.2M117.4 56.5l-1.2 1.3M117.4 48.9l-1.2 1.2M117.4 51.5l-1.2 1.2M117.4 54l-1.2 1.2M117.4 41.3l-1.2 1.2M117.4 43.8l-1.2 1.3"/>
<path d="M128.9 51.5l1.2 1.2M128.9 43.8l1.2 1.3M128.9 46.4l1.2 1.2M128.9 54l1.2 1.2M128.9 48.9l1.2 1.2M130.1 51.5l-1.2 1.2M130.1 54l-1.2 1.2M130.1 43.8l-1.2 1.3M130.1 48.9l-1.2 1.2M130.1 46.4l-1.2 1.2M55.3 71.8l1.2 1.2M56.5 71.8l-1.2 1.2"/>
<path d="M60.4 61.6l1.2 1.2M60.4 71.8l1.2 1.2M60.4 69.2l1.2 1.3M60.4 76.9l1.2 1.2M60.4 79.4l1.2 1.2M60.4 74.3l1.2 1.2M60.4 64.2l1.2 1.2M60.4 66.7l1.2 1.2M61.6 61.6l-1.2 1.2M61.6 71.8l-1.2 1.2M61.6 69.2l-1.2 1.3M61.6 76.9l-1.2 1.2"/>
<path d="M61.6 79.4l-1.2 1.2M61.6 74.3l-1.2 1.2M61.6 64.2l-1.2 1.2M61.6 66.7l-1.2 1.2M116.2 76.9l1.2 1.2M116.2 64.2l1.2 1.2M116.2 69.2l1.2 1.3M116.2 74.3l1.2 1.2M116.2 79.4l1.2 1.2M116.2 66.7l1.2 1.2M116.2 71.8l1.2 1.2M116.2 61.6l1.2 1.2"/>
<path d="M117.4 76.9l-1.2 1.2M117.4 64.2l-1.2 1.2M117.4 69.2l-1.2 1.3M117.4 74.3l-1.2 1.2M117.4 79.4l-1.2 1.2M117.4 66.7l-1.2 1.2M117.4 71.8l-1.2 1.2M117.4 61.6l-1.2 1.2M128.9 64.2l1.2 1.2M130.1 64.2l-1.2 1.2M55.3 89.6l1.2 1.2M55.3 92.1l1.2 1.2"/>
<path d="M55.3 94.6l1.2 1.3M56.5 92.1l-1.2 1.2M56.5 89.6l-1.2 1.2M56.5 94.6l-1.2 1.3M60.4 94.6l1.2 1.3M60.4 92.1l1.2 1.2M60.4 99.7l1.2 1.2M60.4 81.9l1.2 1.3M60.4 84.5l1.2 1.2M60.4 89.6l1.2 1.2M60.4 87l1.2 1.2M61.6 94.6l-1.2 1.3"/>
<path d="M61.6 87l-1.2 1.2M61.6 84.5l-1.2 1.2M61.6 92.1l-1.2 1.2M61.6 89.6l-1.2 1.2M61.6 81.9l-1.2 1.3M61.6 99.7l-1.2 1.2M116.2 81.9l1.2 1.3M116.2 84.5l1.2 1.2M116.2 89.6l1.2 1.2M116.2 87l1.2 1.2M116.2 94.6l1.2 1.3M116.2 92.1l1.2 1.2"/>
<path d="M117.4 81.9l-1.2 1.3M117.4 84.5l-1.2 1.2M117.4 89.6l-1.2 1.2M117.4 87l-1.2 1.2M117.4 94.6l-1.2 1.3M117.4 92.1l-1.2 1.2M60.4 113.7l1.2 1.2M60.4 106.1l1.2 1.2M60.4 108.6l1.2 1.2M60.4 111.2l1.2 1.2M60.4 116.2l1.2 1.2M60.4 102.3l1.2 1.2"/>
<path d="M61.6 113.7l-1.2 1.2M61.6 106.1l-1.2 1.2M61.6 108.6l-1.2 1.2M61.6 111.2l-1.2 1.2M61.6 116.2l-1.2 1.2M61.6 102.3l-1.2 1.2M116.2 101l1.2 1.2M116.2 111.2l1.2 1.2M116.2 113.7l1.2 1.2M116.2 108.6l1.2 1.2M116.2 103.5l1.2 1.2M116.2 106.1l1.2 1.2"/>
<path d="M117.4 101l-1.2 1.2M117.4 111.2l-1.2 1.2M117.4 113.7l-1.2 1.2M117.4 108.6l-1.2 1.2M117.4 103.5l-1.2 1.2M117.4 106.1l-1.2 1.2M80.7 123.9l1.2 1.2M81.9 123.9l-1.2 1.2M84.5 123.9l1.2 1.2M85.7 123.9l-1.2 1.2M88.3 123.9l1.2 1.2M89.5 123.9l-1.2 1.2"/>
<path d="M92.1 123.9l1.2 1.2M93.3 123.9l-1.2 1.2M95.9 123.9l1.2 1.2M97.1 123.9l-1.2 1.2"/>
</g>
<g fill="none" stroke="#0000c2" stroke-width=".18">
<path d="M96 19.2h1.4M236.8 18.5l.1 .2-.1 .4M92.4 21.6h.2M114.2 21.8a.63 .63 0 0 1 1.1 .2v1.3M114.2 21.6v1.7M232.3 23.2l.1 .8M236.2 34.8l-.3 .8M243.4 34.8h.1M253.5 34.8h.5M253.5 35.6h.5M254 34.4v1.2M255.6 28v1.3"/>
<path d="M255.6 28.6h.7M264 28.4h.5M264.5 28l-.3 .2v1.1M265.6 34.4h.7M267.6 28h.8M268 28v1.3M274.8 35h.4M275.2 34.4h-.4v1.2h.5M275.3 28l-.3 .9h.8M275.6 28.4v.9M250.2 43h.4v2.7h-.4M150.3 67l.4 .1"/>
<path d="M150.7 67v1.1l-.3 .2M150.7 67.8l-.4 .1M253.7 70.7h.2M248.2 121.5l-.5 1.3M259.1 121.5h.2"/>
</g>
<path d="M114.5 54.2h.8M54.2 61.8h.7M63.7 61.8h.8M114.5 79.6h.8M127.9 61.8h.7M54.2 87.2h.7M63.7 87.2h.8M127.9 87.2h.7M114.5 111.3h.8M84.7 121v.7" fill="none" stroke="#aaa" stroke-width=".18"/>
<g fill="#009600" stroke="#009600" stroke-width=".18">
<circle cx="242.6" cy="94" r=".46"/>
<circle cx="247.6" cy="83.8" r=".46"/>
<circle cx="243.8" cy="147.3" r=".46"/>
<circle cx="252.7" cy="157.5" r=".46"/>
<circle cx="165.1" cy="41.9" r=".46"/>
<circle cx="151.1" cy="41.9" r=".46"/>
<circle cx="242.6" cy="110.5" r=".46"/>
<circle cx="233.7" cy="100.3" r=".46"/>
</g>
<g font-size="3.5" fill="#0000c2">
<text x="59.4" y="23.6">Swiss</text>
<text x="71.7" y="23.6">Pin</text>
<text x="77.4" y="19.5">Teensy</text>
<text x="79.6" y="23.6">Header</text>
<text x="91.8" y="19.5">4.1</text>
<text x="94.7" y="23.6">Connection</text>
<text x="227.5" y="19.5">Parts</text>
<text x="239.3" y="19.5">Not</text>
<text x="247.6" y="19.5">Shown</text>
</g>
<g font-size="2.8" fill="#840000">
<text x="178" y="190.9">Title:</text>
<text x="187.7" y="190.9">Pronoia</text>
<text x="201.4" y="190.9">Sustainer</text>
<text x="217.7" y="190.9">Flight</text>
<text x="228.5" y="190.9">Computer</text>
</g>
<g font-size="2.7" fill="#0000c2">
<text x="239" y="45.4">UI [Red]</text>
<text x="252.7" y="45.4">LED</text>
<text x="240.2" y="72.3">UI Buzzer</text>
<text x="235.8" y="123.1">Recovery</text>
<text x="250" y="123.1">Buzzer</text>
</g>
<g font-size="2.1" fill="#840000">
<text x="178" y="178">Prometheus</text>
<text x="192.4" y="178">Rocket</text>
<text x="201.2" y="178">Project</text>
<text x="178" y="184">Sheet:</text>
<text x="178" y="181.2">Walla</text>
<text x="185.7" y="181.2">Walla</text>
<text x="186.2" y="184">/Flight</text>
<text x="193.5" y="181.2">University</text>
<text x="195.5" y="184">Computer/</text>
<text x="178" y="186.7">File:</text>
<text x="184.1" y="186.7">MCU.kicad_sch</text>
<text x="178" y="196.9">KiCad</text>
<text x="178" y="194.1">Size:</text>
<text x="184.7" y="194.1">A4</text>
<text x="185.7" y="196.9">E.D.A.</text>
<text x="193.3" y="196.9">9.0.7</text>
<text x="200" y="194.1">Date:</text>
<text x="207" y="194.1">2026-03-03</text>
<text x="263" y="194.3">Rev:</text>
<text x="263" y="196.9">Id:</text>
<text x="267.1" y="196.9">3/6</text>
<text x="269.4" y="194.3">2.0</text>
</g>
<g font-size="1.8" fill="#840000">
<text x="35" y="11.9">1</text>
<text x="85" y="11.9">2</text>
<text x="135" y="11.9">3</text>
<text x="185" y="11.9">4</text>
<text x="235" y="11.9">5</text>
<text x="285" y="11.9">6</text>
<text x="10.3" y="35.9">A</text>
<text x="285.3" y="35.9">A</text>
<text x="10.3" y="85.9">B</text>
<text x="285.3" y="85.9">B</text>
<text x="10.3" y="135.9">C</text>
<text x="285.3" y="135.9">C</text>
<text x="10.3" y="185.9">D</text>
<text x="285.3" y="185.9">D</text>
<text x="35" y="199.9">1</text>
<text x="85" y="199.9">2</text>
<text x="135" y="199.9">3</text>
<text x="185" y="199.9">4</text>
<text x="235" y="199.9">5</text>
<text x="285" y="199.9">6</text>
</g>
<g font-size="1.8" fill="#989898">
<text x="84.1" y="28.8">Teensy4.1</text>
<text x="87.5" y="26.3">U2</text>
<text x="45" y="32.9">Conn_01x24_Pin</text>
<text x="57.1" y="35.4">J12</text>
<text x="105.6" y="33.9">VUSB</text>
<text x="67.1" y="37.7">GND</text>
<text x="67.1" y="40.2">0_RX1_CRX2_CS1</text>
<text x="106.7" y="40.2">GND</text>
<text x="107.5" y="37.7">VIN</text>
<text x="67.1" y="47.9">3_LRCLK2</text>
<text x="67.1" y="42.8">1_TX1_CTX2_MISO1</text>
<text x="67.1" y="45.3">2_OUT2</text>
<text x="91.7" y="45.3">23_A9_CRX1_MCLK1</text>
<text x="99.2" y="47.9">22_A8_CTX1</text>
<text x="107" y="42.8">3V3</text>
<text x="67.1" y="50.4">4_BCLK2</text>
<text x="67.1" y="52.9">5_IN2</text>
<text x="92.5" y="52.9">20_A6_TX5_LRCLK1</text>
<text x="93.2" y="50.4">21_A7_RX5_BCLK1</text>
<text x="67.1" y="55.5">6_OUT1D</text>
<text x="67.1" y="58">7_RX2_OUT1A</text>
<text x="100.3" y="58">18_A4_SDA</text>
<text x="100.4" y="55.5">19_A5_SCL</text>
<text x="67.1" y="60.6">8_TX2_IN1</text>
<text x="67.1" y="63.1">9_OUT1C</text>
<text x="67.1" y="65.6">10_CS_MQSR</text>
<text x="90.9" y="65.6">15_A1_RX3_SPDIF_IN</text>
<text x="94.5" y="63.1">16_A2_RX4_SCL1</text>
<text x="94.8" y="60.6">17_A3_TX4_SDA1</text>
<text x="67.1" y="68.2">11_MOSI_CTX1</text>
<text x="67.1" y="70.7">12_MISO_MQSL</text>
<text x="89.5" y="68.2">14_A0_TX3_SPDIF_OUT</text>
<text x="99" y="70.7">13_SCK_LED</text>
<text x="67.1" y="73.3">3V3</text>
<text x="67.1" y="75.8">24_A10_TX6_SCL2</text>
<text x="103.6" y="75.8">41_A17</text>
<text x="106.7" y="73.3">GND</text>
<text x="67.1" y="78.3">25_A11_RX6_SDA2</text>
<text x="67.1" y="80.9">26_A12_MOSI1</text>
<text x="67.1" y="83.4">27_A13_SCK1</text>
<text x="94.5" y="80.9">39_MISO1_OUT1A</text>
<text x="99.4" y="83.4">38_CS1_IN1</text>
<text x="103.6" y="78.3">40_A16</text>
<text x="67.1" y="86">28_RX7</text>
<text x="67.1" y="88.5">29_TX7</text>
<text x="104.7" y="86">37_CS</text>
<text x="104.7" y="88.5">36_CS</text>
<text x="67.1" y="91">30_CRX3</text>
<text x="67.1" y="93.6">31_CTX3</text>
<text x="103.5" y="93.6">34_RX8</text>
<text x="103.8" y="91">35_TX8</text>
<text x="67.1" y="96.1">32_OUT1B</text>
<text x="67.1" y="101.2">D-</text>
<text x="100.9" y="96.1">33_MCLK2</text>
<text x="126" y="100.9">Conn_01x24_Pin</text>
<text x="132.1" y="98.4">J14</text>
<text x="67.1" y="103.7">D+</text>
<text x="67.1" y="107.5">5V</text>
<text x="106.7" y="105">GND</text>
<text x="107.7" y="102.5">R-</text>
<text x="108" y="107.5">T+</text>
<text x="67.1" y="110.1">D-</text>
<text x="67.1" y="112.6">D+</text>
<text x="107.1" y="112.6">LED</text>
<text x="108" y="110.1">T-</text>
<text x="67.1" y="115.2">GND</text>
<text x="67.1" y="117.7">GND</text>
<text x="82.1" y="118.4" transform="rotate(-90 82.1 118.4)">VBAT</text>
<text x="86" y="118.4" transform="rotate(-90 86 118.4)">3V3</text>
<text x="89.8" y="118.4" transform="rotate(-90 89.8 118.4)">GND</text>
<text x="93.6" y="118.4" transform="rotate(-90 93.6 118.4)">PROGRAM</text>
<text x="97.4" y="118.4" transform="rotate(-90 97.4 118.4)">ON_OFF</text>
<text x="107.7" y="115.2">R+</text>
<text x="269.2" y="135.5">J11</text>
<text x="269.2" y="138">640457-2</text>
</g>
<g font-size="1.8" fill="#0000c2">
<text x="227.5" y="24.2">Flash</text>
<text x="227.6" y="29.6">Swiss</text>
<text x="233.7" y="24.2">Chip</text>
<text x="233.9" y="29.6">Pin</text>
<text x="238.1" y="29.6">Male</text>
<text x="239.1" y="24.2">(Order</text>
<text x="243.7" y="29.6">and</text>
<text x="246.2" y="24.2">and</text>
<text x="248.3" y="29.6">Female</text>
<text x="250.9" y="24.2">Solder)</text>
<text x="256.2" y="29.6">Headers</text>
<text x="265" y="29.6">for</text>
<text x="268.8" y="29.6">Teensy</text>
<text x="276.3" y="29.6">4.1</text>
<text x="227.8" y="35.9">Recovery</text>
<text x="237.4" y="35.9">Buzzer</text>
<text x="244.9" y="35.9">connected</text>
<text x="255.8" y="35.9">via</text>
<text x="259.7" y="35.9">Screw</text>
<text x="266.3" y="35.9">Terminal</text>
<text x="275.6" y="35.9">Block</text>
<text x="144.5" y="68.2">Analog</text>
<text x="152" y="68.2">Pin</text>
<text x="156.2" y="68.2">Input</text>
</g>
<g font-size="1.8" fill="#aaa">
<text x="113" y="32.8">49</text>
<text x="53.3" y="36.6">1</text>
<text x="53.3" y="39.1">2</text>
<text x="53.3" y="41.7">3</text>
<text x="62.8" y="36.6">1</text>
<text x="62.8" y="39.1">2</text>
<text x="62.8" y="41.7">3</text>
<text x="113" y="36.6">48</text>
<text x="113" y="39.1">47</text>
<text x="113" y="41.7">46</text>
<text x="126.9" y="36.6">1</text>
<text x="126.9" y="39.1">2</text>
<text x="126.9" y="41.7">3</text>
<text x="53.3" y="44.2">4</text>
<text x="53.3" y="46.7">5</text>
<text x="62.8" y="46.7">5</text>
<text x="62.8" y="44.2">4</text>
<text x="113" y="44.2">45</text>
<text x="113" y="46.7">44</text>
<text x="126.9" y="44.2">4</text>
<text x="126.9" y="46.7">5</text>
<text x="53.3" y="49.3">6</text>
<text x="53.3" y="51.8">7</text>
<text x="62.8" y="49.3">6</text>
<text x="62.8" y="51.8">7</text>
<text x="113" y="49.3">43</text>
<text x="113" y="51.8">42</text>
<text x="126.9" y="49.3">6</text>
<text x="126.9" y="51.8">7</text>
<text x="52.7" y="59.4">10</text>
<text x="53.3" y="54.4">8</text>
<text x="53.3" y="56.9">9</text>
<text x="62.2" y="59.4">10</text>
<text x="62.8" y="54.4">8</text>
<text x="62.8" y="56.9">9</text>
<text x="113" y="54.4">41</text>
<text x="113" y="56.9">40</text>
<text x="113" y="59.4">39</text>
<text x="126.3" y="59.4">10</text>
<text x="126.9" y="54.4">8</text>
<text x="126.9" y="56.9">9</text>
<text x="52.7" y="62">11</text>
<text x="52.7" y="64.5">12</text>
<text x="62.2" y="62">11</text>
<text x="62.2" y="64.5">12</text>
<text x="113" y="62">38</text>
<text x="113" y="64.5">37</text>
<text x="126.3" y="62">11</text>
<text x="126.3" y="64.5">12</text>
<text x="52.7" y="67.1">13</text>
<text x="52.7" y="69.6">14</text>
<text x="62.2" y="67.1">13</text>
<text x="62.2" y="69.6">14</text>
<text x="113" y="67.1">36</text>
<text x="113" y="69.6">35</text>
<text x="126.3" y="67.1">13</text>
<text x="126.3" y="69.6">14</text>
<text x="52.7" y="72.1">15</text>
<text x="52.7" y="74.7">16</text>
<text x="52.7" y="77.2">17</text>
<text x="62.2" y="72.1">15</text>
<text x="62.2" y="74.7">16</text>
<text x="62.2" y="77.2">17</text>
<text x="113" y="74.7">33</text>
<text x="113" y="77.2">32</text>
<text x="113" y="72.1">34</text>
<text x="126.3" y="72.1">15</text>
<text x="126.3" y="74.7">16</text>
<text x="126.3" y="77.2">17</text>
<text x="52.7" y="79.8">18</text>
<text x="52.7" y="82.3">19</text>
<text x="62.2" y="79.8">18</text>
<text x="62.2" y="82.3">19</text>
<text x="113" y="79.8">31</text>
<text x="113" y="82.3">30</text>
<text x="126.3" y="79.8">18</text>
<text x="126.3" y="82.3">19</text>
<text x="52.7" y="84.8">20</text>
<text x="52.7" y="87.4">21</text>
<text x="52.7" y="89.9">22</text>
<text x="62.2" y="84.8">20</text>
<text x="62.2" y="87.4">21</text>
<text x="62.2" y="89.9">22</text>
<text x="113" y="84.8">29</text>
<text x="113" y="87.4">28</text>
<text x="113" y="89.9">27</text>
<text x="126.3" y="84.8">20</text>
<text x="126.3" y="87.4">21</text>
<text x="126.3" y="89.9">22</text>
<text x="52.7" y="92.5">23</text>
<text x="52.7" y="95">24</text>
<text x="62.2" y="92.5">23</text>
<text x="62.2" y="95">24</text>
<text x="113" y="92.5">26</text>
<text x="113" y="95">25</text>
<text x="126.3" y="92.5">23</text>
<text x="126.3" y="95">24</text>
<text x="62.2" y="100.1">66</text>
<text x="113" y="101.3">65</text>
<text x="62.2" y="102.6">67</text>
<text x="62.2" y="106.4">55</text>
<text x="113" y="103.9">64</text>
<text x="113" y="106.4">63</text>
<text x="62.2" y="109">56</text>
<text x="62.2" y="111.5">57</text>
<text x="113" y="109">62</text>
<text x="113" y="111.5">61</text>
<text x="62.2" y="114">58</text>
<text x="62.2" y="116.6">59</text>
<text x="113" y="114">60</text>
<text x="81" y="123.2" transform="rotate(-90 81 123.2)">50</text>
<text x="84.8" y="123.2" transform="rotate(-90 84.8 123.2)">51</text>
<text x="88.6" y="123.2" transform="rotate(-90 88.6 123.2)">52</text>
<text x="92.5" y="123.2" transform="rotate(-90 92.5 123.2)">53</text>
<text x="96.3" y="123.2" transform="rotate(-90 96.3 123.2)">54</text>
</g>
<g font-size="1.8" fill="#725600">
<text x="37.6" y="40.2">CS1-0</text>
<text x="38.3" y="42.8">MISO1</text>
<text x="131" y="58">GX-12-4_Detect</text>
<text x="34" y="63.1">INT1_Accel</text>
<text x="35.6" y="60.6">INT1_IMU</text>
<text x="37.6" y="65.6">CS0-0</text>
<text x="131" y="60.6">UART1_TX</text>
<text x="131" y="63.1">UART1_RX</text>
<text x="21.7" y="68.2">MOSI0</text>
<text x="38.3" y="70.7">MISO0</text>
<text x="131" y="68.2">Vbatt_Monitor</text>
<text x="33.5" y="75.8">ServoPWM0</text>
<text x="131" y="75.8">Pyro3</text>
<text x="153.9" y="74.5">SCK0</text>
<text x="12.9" y="80.9">MOSI1</text>
<text x="33.5" y="78.3">ServoPWM1</text>
<text x="131" y="83.4">Pyro0</text>
<text x="131" y="78.3">Pyro2</text>
<text x="131" y="80.9">Pyro1</text>
<text x="13.7" y="86">SCK1</text>
<text x="33.5" y="88.5">ServoPWM3</text>
<text x="33.5" y="86">ServoPWM2</text>
<text x="131" y="86">CS0-1</text>
<text x="131" y="88.5">PyroSense0</text>
<text x="131" y="91">PyroSense1</text>
<text x="131" y="93.6">PyroSense2</text>
<text x="131" y="96.1">PyroSense3</text>
<text x="232.6" y="127.9">RecoveryBuzzPower</text>
</g>
<g font-size="1.8" fill="#006464">
<text x="37.8" y="37.7">GND</text>
<text x="133.4" y="37.7">+5V</text>
<text x="133.4" y="40.2">GND</text>
<text x="146.3" y="37.7">PWR_FLAG</text>
<text x="162.2" y="37.7">+3.3V</text>
<text x="167.6" y="44">C14</text>
<text x="245.7" y="52.9">R21</text>
<text x="255" y="51.7">LED</text>
<text x="255.5" y="49.1">D8</text>
<text x="163.1" y="55.5">GND</text>
<text x="262.9" y="56.7">GND</text>
<text x="31.1" y="65.9">R28</text>
<text x="145.4" y="72">R26</text>
<text x="133.4" y="73.3">GND</text>
<text x="244.7" y="75.8">+3.3V</text>
<text x="22.2" y="78.6">R35</text>
<text x="22.2" y="83.7">R36</text>
<text x="245.1" y="88.2">D7</text>
<text x="255.8" y="88.5">+</text>
<text x="264.2" y="88.5">BUZZER1</text>
<text x="264.2" y="91">GSD9605YB-3V2800</text>
<text x="227.9" y="97.4">R20</text>
<text x="235.5" y="100.1">G</text>
<text x="242.3" y="97.3" transform="rotate(-90 242.3 97.3)">D</text>
<text x="246.4" y="99.9">Q6</text>
<text x="236.2" y="105">R27</text>
<text x="242.3" y="104.8" transform="rotate(-90 242.3 104.8)">S</text>
<text x="240.5" y="116.4">GND</text>
<text x="238.1" y="144.4">R22</text>
<text x="245.6" y="147.1">G</text>
<text x="252.5" y="144.2" transform="rotate(-90 252.5 144.2)">D</text>
<text x="256.5" y="146.9">Q5</text>
<text x="246.4" y="152">R25</text>
<text x="252.5" y="151.8" transform="rotate(-90 252.5 151.8)">S</text>
<text x="250.7" y="163.4">GND</text>
</g>
<g font-size="1.8" fill="#0f0f0f">
<text x="29.8" y="46.6">Recovery_Buzzer</text>
<text x="36.3" y="51.7">UI_Buzzer</text>
<text x="39.2" y="49.2">UI_LED</text>
<text x="233.5" y="55.5">UI_LED</text>
<text x="210.3" y="100">UI_Buzzer</text>
<text x="213.9" y="147">Recovery_Buzzer</text>
</g>
<g font-size="1.8" fill="#a90000">
<text x="252" y="89.9">2</text>
<text x="252" y="87.4">1</text>
<text x="244.6" y="97.2" transform="rotate(-90 244.6 97.2)">3</text>
<text x="235.5" y="102.3">1</text>
<text x="244.6" y="104.8" transform="rotate(-90 244.6 104.8)">2</text>
<text x="245.7" y="149.3">1</text>
<text x="254.7" y="144.2" transform="rotate(-90 254.7 144.2)">3</text>
<text x="254.7" y="151.8" transform="rotate(-90 254.7 151.8)">2</text>
</g>
<g font-size="1.8" fill="#a1a1a1">
<text x="73.9" y="103.6" transform="rotate(-90 73.9 103.6)">USB</text>
<text x="75.8" y="104.8" transform="rotate(-90 75.8 104.8)">Device</text>
<text x="73.9" y="113.8" transform="rotate(-90 73.9 113.8)">USB</text>
<text x="75.8" y="114" transform="rotate(-90 75.8 114)">Host</text>
<text x="105.6" y="112.6" transform="rotate(-90 105.6 112.6)">Ethernet</text>
</g>
<g font-size="1.4" fill="#a1a1a1">
<text x="94.8" y="37.6">(3.6v</text>
<text x="99.7" y="37.6">to</text>
<text x="102.2" y="37.6">5.5v)</text>
<text x="95" y="42.6">(250mA</text>
<text x="101.9" y="42.6">max)</text>
</g>
<g font-size="1.4" fill="#aaa">
<text x="254.7" y="134.4">1</text>
<text x="254.7" y="136.9">2</text>
</g>
<g font-size="1.4" fill="#989898">
<text x="258.8" y="135.4">1</text>
<text x="258.8" y="137.9">2</text>
</g>
<g font-size="1.1" fill="#006464">
<text x="167.6" y="46.3">22uF</text>
<text x="245" y="90.5">SS14</text>
<text x="246.3" y="102.2">AO3400A</text>
<text x="256.5" y="149.2">AO3400A</text>
</g>
<text font-size="1.1" fill="#840084" x="167.6" y="48.9">25V</text>
</svg>
